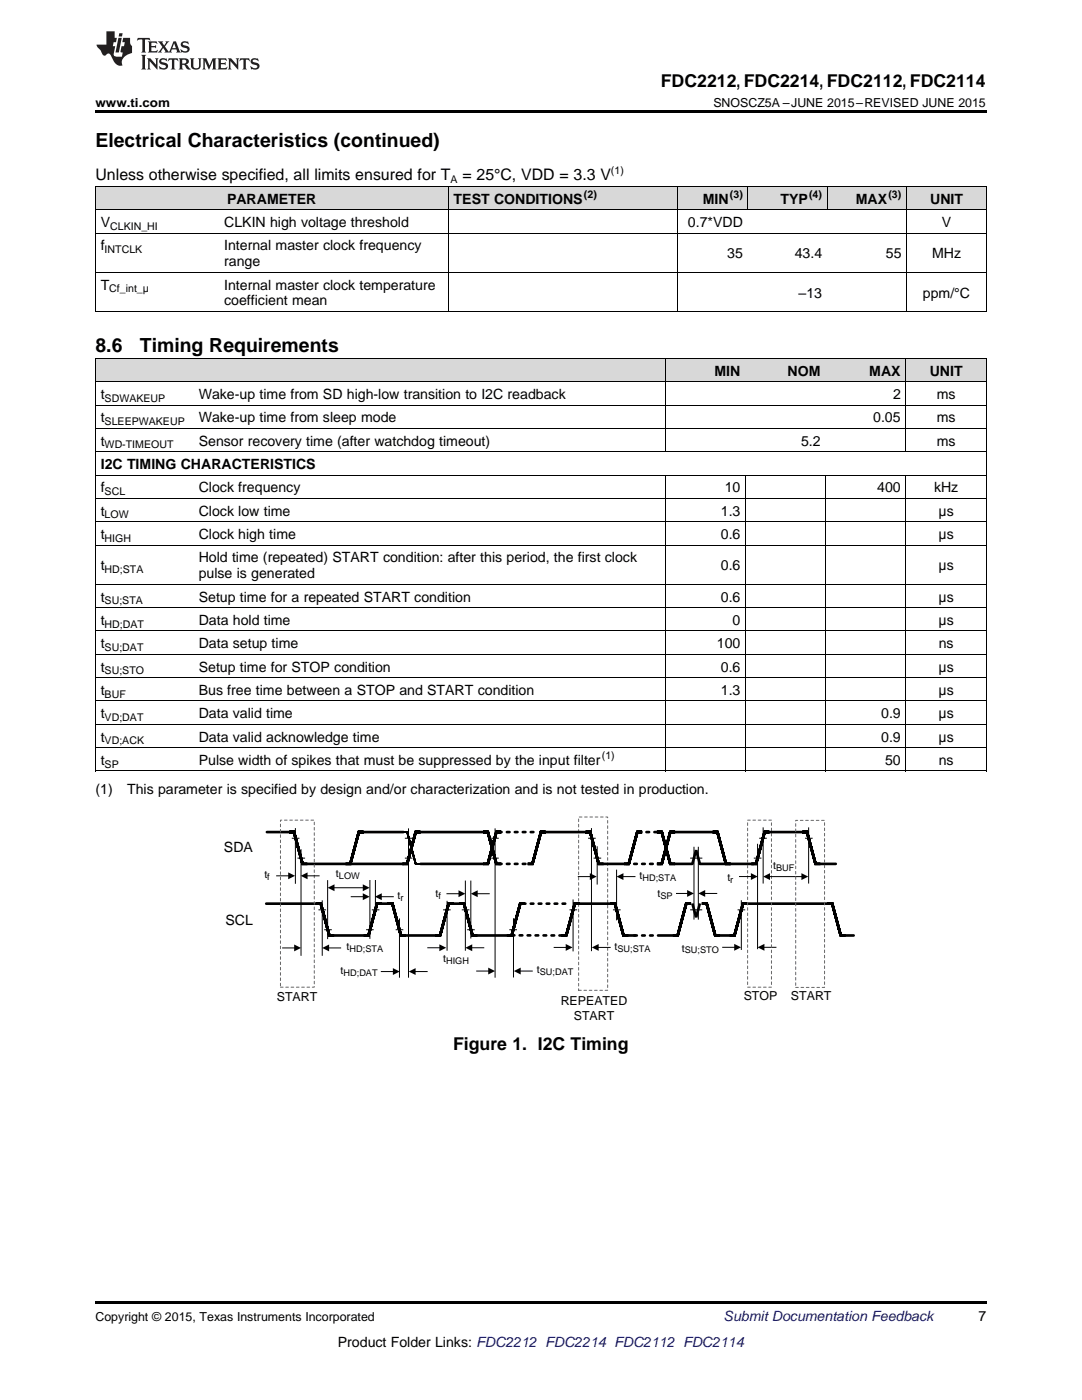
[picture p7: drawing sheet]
<svg xmlns="http://www.w3.org/2000/svg" width="216mm" height="279mm" viewBox="0 0 216 279" stroke-linecap="round" stroke-linejoin="round" font-family="sans-serif">
<g fill="#d8d8d8">
<path d="M19 71.6h19.6v4.6h-19.6z"/>
<path d="M38.6 71.6h94.2v4.6h-94.2z"/>
<path d="M132.8 71.6h16v4.6h-16z"/>
<path d="M148.8 71.6h16v4.6h-16z"/>
<path d="M164.8 71.6h16v4.6h-16z"/>
<path d="M180.8 71.6h16v4.6h-16z"/>
<path d="M19 37.3h24.7v4.6h-24.7z"/>
<path d="M43.7 37.3h45.8v4.6h-45.8z"/>
<path d="M89.5 37.3h45.7v4.6h-45.7z"/>
<path d="M135.2 37.3h14.1v4.6h-14.1z"/>
<path d="M149.3 37.3h15.8v4.6h-15.8z"/>
<path d="M165.1 37.3h15.9v4.6h-15.9z"/>
<path d="M181 37.3h15.8v4.6h-15.8z"/>
</g>
<path d="M19 259.7h177.8v.5h-177.8z" fill="#000"/>
<path d="M60.4 172.4l-1.7-6.3h-1h1l1.7 6.3h.9M53.1 180.3h9.9M65.7 186.7l-1.7-6.4h-1h1l1.7 6.4h1M66.2 186.7h7.3l1.7-6.4h1h-1l-1.7 6.4M75.7 180.3h1.6M80 186.7l-1.7-6.4h-1h1l1.7 6.4h1M80.5 186.7h7.3l1.7-6.4h1h-1l-1.7 6.4M90 180.3h1.6M94.3 186.7l-1.7-6.4h-1h1l1.7 6.4h.9" fill="none" stroke="#000" stroke-width=".53"/>
<path d="M115.5 163.1h5.7v34.5h-5.7z" fill="none" stroke="#666" stroke-width=".2" stroke-dasharray=".5 .5"/>
<path d="M58.9 165.3v11.1M60.1 169.5v21.3M64.3 179.7v11.1M65.5 189.2h2.6" fill="none" stroke="#000" stroke-width=".2"/>
<path d="M64.3 189.2l1.4-.7v1.4z" fill="#000"/>
<path d="M68.3 187.8h7.5v1.9h-7.5z" fill-rule="evenodd" fill="#fff"/>
<path d="M65.4 175.7v11.7M73.8 175.6v11.8M56.3 189.2h2.6" fill="none" stroke="#000" stroke-width=".2"/>
<path d="M58.7 188.5l1.4 .7-1.4 .7z" fill="#000"/>
<path d="M53.3 166.1h4.7M61.3 172.4h19.2M68.9 172.4h1l1.7-6.3h1h-1l-1.7 6.3M72 166.1h8.5M80.3 172.4h.9l1.7-6.3h1h-1l-1.7 6.3" fill="none" stroke="#000" stroke-width=".53"/>
<path d="M82.9 172.4l-1.7-6.3h-.9h.9l1.7 6.3h1" fill="none" stroke="#000" stroke-width=".35"/>
<path d="M66.6 173.4h5.7v1.6h-5.7z" fill-rule="evenodd" fill="#fff"/>
<path d="M70 179h2.6M74.9 175.6v7.2M76 179h2.6" fill="none" stroke="#000" stroke-width=".2"/>
<path d="M72.4 178.3l1.4 .7-1.4 .6zM74.8 179l1.4-.7v1.3z" fill="#000"/>
<path d="M79.3 177.8h2v1.6h-2z" fill-rule="evenodd" fill="#fff"/>
<path d="M81.5 165.3v29.8M76 193.9h2.6M79.7 183.3v11.8M82.8 193.9h2.5" fill="none" stroke="#000" stroke-width=".2"/>
<path d="M78.4 193.2l1.4 .7-1.4 .7zM81.6 193.9l1.3-.7v1.4z" fill="#000"/>
<path d="M67 192.5h8.4v2.2h-8.4z" fill-rule="evenodd" fill="#fff"/>
<path d="M89.1 178.4h2.6M89.2 179.8v9.9M92.9 175.7v14M93.9 175.7v11.6M95.1 178.4h2.6M85.3 189.1h2.5M94.1 189.1h2.5" fill="none" stroke="#000" stroke-width=".2"/>
<path d="M91.5 177.7l1.4 .7-1.4 .6zM93.9 178.4l1.4-.7v1.3zM87.7 188.5l1.3 .6-1.3 .7zM92.9 189.1l1.3-.6v1.3z" fill="#000"/>
<path d="M86.9 177.4h1.9v1.6h-1.9z" fill-rule="evenodd" fill="#fff"/>
<path d="M83.7 166.1h12.7M83.9 172.4h13.4l1.7-6.3h1h-1l-1.7 6.3M99 172.4l-1.7-6.3h-.9h.9l1.7 6.3h1M105.3 172.4h.9l1.7-6.3h1h-1l-1.7 6.3M108.9 166.1h7.8M119.5 172.4l-1.7-6.3h-1h1l1.7 6.3h.9M94.8 186.7h7.3l1.7-6.4h1h-1l-1.7 6.4M112 186.7h1l1.7-6.4h1h-1l-1.7 6.4M115.4 180.3h6.3M124.4 186.7l-1.7-6.4h-1h1l1.7 6.4h1M131.3 186.7h3.9l1.7-6.4h1h-1l-1.7 6.4M142.7 186.7l-1.7-6.4h-1h1l1.7 6.4h1" fill="none" stroke="#000" stroke-width=".53"/>
<path d="M99.6 166.1h7.9M99.6 172.4h6.3M102.1 186.7h10.2M104.3 180.3h9.5M126.5 186.7h4.8" fill="none" stroke="#000" stroke-width=".53" stroke-dasharray=".5 1.1"/>
<path d="M98.8 165.3v29.8M95 193.8h2.6M102.5 183.3v11.8M103.7 193.8h2.6" fill="none" stroke="#000" stroke-width=".2"/>
<path d="M97.4 193.1l1.4 .7-1.4 .7zM102.5 193.8l1.4-.7v1.4z" fill="#000"/>
<path d="M107.1 192.5h7.6v1.6h-7.6z" fill-rule="evenodd" fill="#fff"/>
<path d="M114.3 179.5v10.4M118 165.3v24.5M110.5 189.1h2.6M119.3 189.1h2.6" fill="none" stroke="#000" stroke-width=".2"/>
<path d="M112.9 188.4l1.4 .7-1.4 .7zM118.1 189.1l1.4-.7v1.4z" fill="#000"/>
<path d="M122.6 187.9h8.7v1.6h-8.7z" fill-rule="evenodd" fill="#fff"/>
<path d="M120.4 172.4h5.1l1.7-6.3h.9h-.9l-1.7 6.3M131.1 172.4h.9l1.7-6.3h1h-1l-1.7 6.3M133.7 172.4l-1.7-6.3h-.9h.9l1.7 6.3h1M134.5 166.1h7.9M139.6 172.4h10.8M144.9 172.4l-1.7-6.3h-1h1l1.7 6.3h.9M149.9 172.4h1l1.7-6.3h.9h-.9l-1.7 6.3M125 186.7h1.7M143.7 186.7h2.9l1.7-6.4h.9h-.9l-1.7 6.4M148.8 180.3h16.3" fill="none" stroke="#000" stroke-width=".53"/>
<path d="M125 172.4h7M127.4 166.1h3.9" fill="none" stroke="#000" stroke-width=".53" stroke-dasharray=".5 1.1"/>
<path d="M147.9 179.7v9.9M151.2 168.4v21M144.1 189.1h2.6M152.4 189.1h2.5" fill="none" stroke="#000" stroke-width=".2"/>
<path d="M146.5 188.4l1.4 .7-1.4 .6zM151.2 189.1l1.3-.7v1.3z" fill="#000"/>
<path d="M135.3 188.3h8.2v1.5h-8.2z" fill-rule="evenodd" fill="#fff"/>
<path d="M56 163.7h6.7v33.3h-6.7zM149.2 163.7h4.7v33.3h-4.7z" fill="none" stroke="#666" stroke-width=".2" stroke-dasharray=".5 .5"/>
<path d="M55.1 174.8h2.6M61.2 174.8h2.6M66.6 177.2h6" fill="none" stroke="#000" stroke-width=".2"/>
<path d="M57.5 174.1l1.4 .7-1.4 .7zM60 174.8l1.4-.7v1.4zM65.4 177.2l1.3-.7v1.4zM72.4 176.5l1.4 .7-1.4 .7z" fill="#000"/>
<path d="M52.8 173.6h2.2v1.6h-2.2z" fill-rule="evenodd" fill="#fff"/>
<path d="M115.3 174.9h2.6M119.2 168.9v7.6M123 173.6v10.1M124.2 174.9h2.6" fill="none" stroke="#000" stroke-width=".2"/>
<path d="M117.7 174.3l1.4 .6-1.4 .7zM123 174.9l1.4-.6v1.3z" fill="#000"/>
<path d="M127.6 173.4h7.6v2.3h-7.6z" fill-rule="evenodd" fill="#fff"/>
<path d="M153.5 166.1h6.6M162.7 172.4l-1.7-6.3h-.9h.9l1.7 6.3h4.1M138.2 180.3l.7 2.8 .8-2.8M167.8 186.7l-1.7-6.4h-1h1l1.7 6.4h2.5" fill="none" stroke="#000" stroke-width=".53"/>
<path d="M134.7 178.3h2.6M138.5 169v14.5M139.3 169v14.5M140.5 178.3h2.6" fill="none" stroke="#000" stroke-width=".2"/>
<path d="M137.1 177.6l1.4 .7-1.4 .7zM139.3 178.3l1.4-.7v1.4z" fill="#000"/>
<path d="M131.2 177.4h3.6v1.6h-3.6z" fill-rule="evenodd" fill="#fff"/>
<path d="M134.7 172.4h3.5l.7-2.8 .8 2.8" fill="none" stroke="#000" stroke-width=".53"/>
<path d="M147.4 174.9h2.6M152.3 165.1v11.2" fill="none" stroke="#000" stroke-width=".2"/>
<path d="M149.8 174.3l1.4 .6-1.4 .7z" fill="#000"/>
<path d="M145.1 174.1h2.3v1.6h-2.3z" fill-rule="evenodd" fill="#fff"/>
<path d="M153.5 174.9h6.6M161.4 165.1v11.2" fill="none" stroke="#000" stroke-width=".2"/>
<path d="M152.3 174.9l1.3-.6v1.3zM159.9 174.3l1.4 .6-1.4 .7z" fill="#000"/>
<path d="M154.3 171.9h3.6v1.5h-3.6z" fill-rule="evenodd" fill="#fff"/>
<path d="M158.8 163.7h5.7v33.4h-5.7z" fill="none" stroke="#666" stroke-width=".2" stroke-dasharray=".5 .5"/>
<g fill="none" stroke="#000" stroke-width=".2">
<path d="M19 37.2h177.8M19.1 37.2v25M89.4 37.2v25M135.2 37.2v25M149.2 37.2v4.7M165.1 37.2v4.7M180.9 37.2v25M196.8 37.2v25M19 54.3h177.8M19 46.5h177.8M19 41.9h177.8M19 71.5h177.8v82.4"/>
<path d="M19 76.2h177.8M19 62.2h177.8M19.1 71.5v82.4M132.8 71.5v18.7M180.8 71.5v18.7M19 99.5h177.8M19 94.8h177.8M19 90.2h177.8M19 85.5h177.8M19 80.8h177.8M132.8 94.8v59.1M148.8 94.8v59.1"/>
<path d="M164.8 94.8v59.1M180.8 94.8v59.1M19 116.6h177.8M19 108.8h177.8M19 104.1h177.8M19 139.9h177.8M19 135.2h177.8M19 130.6h177.8M19 125.9h177.8M19 121.3h177.8M19 153.9h177.8M19 149.2h177.8"/>
<path d="M19 144.6h177.8M58.2 167.3h1.5M59.4 171.3h1.5M80.8 167.3h1.5M80.8 171.3h1.5M98 167.3h1.5M98 171.3h1.5M117.3 167.3h1.6M118.4 171.3h1.6M137.7 171.3h2.4M150.4 171.3h1.5M151.5 167.3h1.5"/>
<path d="M160.6 167.3h1.6M63.5 181.6h1.6M64.7 185.5h1.5M73 185.5h1.6M74.2 181.6h1.5M79 185.5h1.5M88.4 181.6h1.5M92.1 181.6h1.6M93.2 185.5h1.5M101.6 185.5h1.6M113.6 181.6h1.6M122.3 181.6h1.5"/>
<path d="M137.7 181.6h2.4M147.2 181.6h1.5"/>
</g>
<g fill="#000">
<path d="M19 22h177.8v.5h-177.8zM19 62.2h.2zM89.4 62.2h.1zM135.1 62.2h.1zM149.2 62.2h.1zM165 62.2h.1zM180.9 62.2h.1zM196.7 62.2h.1zM19 153.9h.2zM132.7 153.9h.1zM148.7 153.9h.1zM164.7 153.9h.1z"/>
<path d="M180.7 153.9h.1zM196.7 153.9h.1z"/>
</g>
<g fill="#231f20">
<path d="M27.5 7.6l-.1 .5 .4-.2h.6v.1v2.1l-.2 .4h1l-.3-.4v-2.1l.1-.1h.5l.5 .2-.2-.5zM29.5 8.3l.2 .3v1.5l-.2 .4h1.8l.2-.6a1.04 1.04 0 0 1-1.3 .2v-.7h.6l.3 .2v-.6l-.3 .2h-.6v-.6l.8-.1 .4 .3-.2-.5zM31.5 8.3l.9 1.1-.9 1.1h.8l-.2-.2 .5-.7 .4 .7-.2 .2h1.5l-.1-.2 .1-.4h.9l.1 .4-.2 .2h1l-.3-.3-.7-1.9h-.5l-.9 2-.8-1 .9-1h-.8l.1 .3-.3 .5-.4-.6 .2-.2zM34.7 8.6l.4 1h-.7zM36.3 8.4a.63 .63 0 0 0-.2 .7 .63 .63 0 0 0 .6 .4l.6 .2 .1 .2a.75 .75 0 0 1-.7 .4 .75 .75 0 0 1-.6-.5l.1 .7 .1-.1a1.11 1.11 0 0 0 1.5-.6 1.13 1.13 0 0 0-1.2-.8l-.1-.4a1.04 1.04 0 0 1 1.2 .2l-.2-.5-.1 .1-.5-.2zM28.2 10.9l.2 .4v2.2l-.2 .4h1l-.3-.4v-2.2l.3-.4zM29.3 11.6l.3 .4v1.5l-.3 .4h.8l-.2-.4v-1.3l1.5 1.7v-1.9l.2-.4h-.7l.2 .4v.9l-1.1-1.3zM32 11.8a.62 .62 0 0 0-.2 .7 .62 .62 0 0 0 .6 .4l.6 .1 .1 .3a.76 .76 0 0 1-.7 .3 .76 .76 0 0 1-.6-.4l.1 .7 .1-.1a1.11 1.11 0 0 0 1.5-.6 1.13 1.13 0 0 0-1.2-.8l-.1-.4a1.04 1.04 0 0 1 1.2 .2l-.2-.6-.1 .1-.5-.1zM33.7 11.6l-.2 .6a.61 .61 0 0 1 .8-.3v1.6l-.2 .4h.9l-.2-.4v-1.6a.63 .63 0 0 1 .8 .3l-.2-.6zM35.6 11.6l.3 .4v1.5l-.3 .4h1l-.2-.2v-.8l.5 .2a.76 .76 0 0 0 1.2 .7l-1-1a.58 .58 0 0 0 .6-.5 .58 .58 0 0 0-.5-.6zM36.4 11.9h.1a.45 .45 0 0 1 .5 .1 .45 .45 0 0 1 .1 .5l-.7 .2zM37.9 11.6l.2 .2a2.17 2.17 0 0 0 .3 1.9 .99 .99 0 0 0 1.6-.6v-1.1l.2-.4h-.7l.2 .2a1.92 1.92 0 0 1-.2 1.8 .6 .6 0 0 1-.9-.5v-1.1l.2-.4zM40.4 11.6l.2 .4v1.5l-.2 .4h.7l-.2-.4v-1.4l.8 1.8 .8-1.8v1.4l-.2 .4h.9l-.2-.4v-1.5l.2-.4h-.8l-.6 1.5-.6-1.5zM43.4 11.6l.2 .4v1.5l-.2 .4h1.8l.2-.6a1.04 1.04 0 0 1-1.3 .1v-.6h.5l.4 .2v-.6l-.4 .2h-.5v-.7h.8l.3 .3-.1-.6zM45.5 11.6l.2 .4v1.5l-.2 .4h.7l-.2-.4v-1.3l1.5 1.7v-1.9l.2-.4h-.7l.2 .4v.9l-1.1-1.3zM47.9 11.6l-.1 .6a.61 .61 0 0 1 .8-.3v1.6l-.3 .4h1l-.3-.4 .1-1.6a.63 .63 0 0 1 .7 .3l-.1-.6zM50.2 11.8a.62 .62 0 0 0-.2 .7 .62 .62 0 0 0 .6 .4l.6 .1 .2 .3a.76 .76 0 0 1-.8 .3 .76 .76 0 0 1-.6-.4l.1 .7 .2-.1a1.11 1.11 0 0 0 1.5-.6 1.13 1.13 0 0 0-1.3-.8l-.1-.4a1.04 1.04 0 0 1 1.2 .2l-.1-.6-.2 .1-.5-.1z"/>
<path d="M21.2 6.3v2.6h-1.9l.1 .4 .7 .9a.91 .91 0 0 0 1 .8 .56 .56 0 0 1 .5-.3 .56 .56 0 0 1 .5 .3l.4 .8a1.53 1.53 0 0 0 1.9 1.2 1.54 1.54 0 0 1 1-2.1l.9-.3v-1.4a1.52 1.52 0 0 1-.3-1.6h-1.4l-.2 .8h.5l-.2 .8h-.4l-.2 1v.2l.4 .1-.2 .8a1.93 1.93 0 0 1-1.6-.3l.3-1.8h-.5l.2-.8h.4l.2-.8h-.4v-1.3zM23.6 7.6l-.6 2.9h.7l.6-2.9zM23.8 6.6l-.1 .7h.6l.2-.7z"/>
</g>
<g font-size="3.9">
<text x="19" y="29.3">Electrical Characteristics (continued)</text>
<text x="19" y="70.3">8.6</text>
<text x="27.9" y="70.3">Timing Requirements</text>
</g>
<g font-size="3.5">
<text x="131.9" y="17.3">FDC2212, FDC2214, FDC2112, FDC2114</text>
<text x="90.4" y="209.5">Figure 1. I2C Timing</text>
</g>
<g font-size="3.2">
<text x="19" y="36">Unless otherwise specified, all limits ensured for T</text>
<text x="92.3" y="36">= 25°C, VDD = 3.3 V</text>
</g>
<g font-size="2.8">
<text x="45.3" y="40.6">PARAMETER</text>
<text x="90.5" y="40.6">TEST CONDITIONS</text>
<text x="140.2" y="40.6">MIN</text>
<text x="155.7" y="40.6">TYP</text>
<text x="170.8" y="40.6">MAX</text>
<text x="185.6" y="40.6">UNIT</text>
<text x="20.1" y="45.3">V</text>
<text x="44.7" y="45.3">CLKIN high voltage threshold</text>
<text x="137.3" y="45.3">0.7*VDD</text>
<text x="187.9" y="45.3">V</text>
<text x="20.1" y="50">f</text>
<text x="44.7" y="50">Internal master clock frequency</text>
<text x="44.7" y="53.1">range</text>
<text x="145.1" y="51.5">35</text>
<text x="158.6" y="51.5">43.4</text>
<text x="176.8" y="51.5">55</text>
<text x="186" y="51.5">MHz</text>
<text x="20.1" y="57.8">T</text>
<text x="44.7" y="57.8">Internal master clock temperature</text>
<text x="159.3" y="59.4">–13</text>
<text x="184.1" y="59.4">ppm/°C</text>
<text x="44.7" y="61">coefficient mean</text>
<text x="142.6" y="75">MIN</text>
<text x="157.2" y="75">NOM</text>
<text x="173.5" y="75">MAX</text>
<text x="185.5" y="75">UNIT</text>
<text x="20.1" y="79.6">t</text>
<text x="39.7" y="79.6">Wake-up time from SD high-low transition to I2C readback</text>
<text x="178.2" y="79.6">2</text>
<text x="186.9" y="79.6">ms</text>
<text x="20.1" y="84.3">t</text>
<text x="20.1" y="88.9">t</text>
<text x="39.7" y="84.3">Wake-up time from sleep mode</text>
<text x="39.7" y="88.9">Sensor recovery time (after watchdog timeout)</text>
<text x="159.8" y="88.9">5.2</text>
<text x="174.2" y="84.3">0.05</text>
<text x="186.9" y="84.3">ms</text>
<text x="186.9" y="88.9">ms</text>
<text x="20.1" y="93.6">I2C TIMING CHARACTERISTICS</text>
<text x="20.1" y="98.2">f</text>
<text x="39.7" y="98.2">Clock frequency</text>
<text x="144.6" y="98.2">10</text>
<text x="175" y="98.2">400</text>
<text x="186.4" y="98.2">kHz</text>
<text x="20.1" y="102.9">t</text>
<text x="20.1" y="107.6">t</text>
<text x="39.7" y="102.9">Clock low time</text>
<text x="39.7" y="107.6">Clock high time</text>
<text x="143.8" y="102.9">1.3</text>
<text x="143.8" y="107.6">0.6</text>
<text x="187.3" y="102.9">μs</text>
<text x="187.3" y="107.6">μs</text>
<text x="20.1" y="113.8">t</text>
<text x="39.7" y="112.2">Hold time (repeated) START condition: after this period, the first clock</text>
<text x="143.8" y="113.8">0.6</text>
<text x="187.3" y="113.8">μs</text>
<text x="39.7" y="115.4">pulse is generated</text>
<text x="20.1" y="120.1">t</text>
<text x="20.1" y="124.7">t</text>
<text x="39.7" y="120.1">Setup time for a repeated START condition</text>
<text x="39.7" y="124.7">Data hold time</text>
<text x="143.8" y="120.1">0.6</text>
<text x="146.2" y="124.7">0</text>
<text x="187.3" y="120.1">μs</text>
<text x="187.3" y="124.7">μs</text>
<text x="20.1" y="129.4">t</text>
<text x="39.7" y="129.4">Data setup time</text>
<text x="143.1" y="129.4">100</text>
<text x="187.3" y="129.4">ns</text>
<text x="20.1" y="134">t</text>
<text x="39.7" y="134">Setup time for STOP condition</text>
<text x="143.8" y="134">0.6</text>
<text x="187.3" y="134">μs</text>
<text x="20.1" y="138.7">t</text>
<text x="20.1" y="143.3">t</text>
<text x="39.7" y="138.7">Bus free time between a STOP and START condition</text>
<text x="39.7" y="143.3">Data valid time</text>
<text x="143.8" y="138.7">1.3</text>
<text x="175.8" y="143.3">0.9</text>
<text x="187.3" y="138.7">μs</text>
<text x="187.3" y="143.3">μs</text>
<text x="20.1" y="148">t</text>
<text x="39.7" y="148">Data valid acknowledge time</text>
<text x="175.8" y="148">0.9</text>
<text x="187.3" y="148">μs</text>
<text x="20.1" y="152.6">t</text>
<text x="39.7" y="152.6">Pulse width of spikes that must be suppressed by the input filter</text>
<text x="176.6" y="152.6">50</text>
<text x="187.3" y="152.6">ns</text>
<text x="19" y="158.5">(1)</text>
<text x="25.4" y="158.5">This parameter is specified by design and/or characterization and is not tested in production.</text>
<text x="44.7" y="170.1">SDA</text>
<text x="45" y="184.5">SCL</text>
<text x="195.3" y="263.6">7</text>
<text x="67.4" y="268.9">Product Folder Links: FDC2212 FDC2214 FDC2112 FDC2114</text>
</g>
<text font-size="2.8" fill="#0000c8" x="144.4" y="263.6">Submit Documentation Feedback</text>
<g font-size="2.5">
<text x="19" y="21.4">www.ti.com</text>
<text x="142.3" y="21.4">SNOSCZ5A –JUNE 2015–REVISED JUNE 2015</text>
<text x="55.2" y="199.8">START</text>
<text x="111.9" y="200.6">REPEATED</text>
<text x="114.5" y="203.6">START</text>
<text x="148.4" y="199.6">STOP</text>
<text x="157.8" y="199.6">START</text>
<text x="19" y="263.6">Copyright © 2015, Texas Instruments Incorporated</text>
</g>
<g font-size="2.1">
<text x="121.9" y="34.7">(1)</text>
<text x="89.9" y="36.6">A</text>
<text x="116.5" y="39.5">(2)</text>
<text x="145.6" y="39.5">(3)</text>
<text x="161.4" y="39.5">(4)</text>
<text x="177.3" y="39.5">(3)</text>
<text x="22" y="45.9">CLKIN_HI</text>
<text x="20.9" y="50.5">INTCLK</text>
<text x="21.8" y="58.3">Cf_int_μ</text>
<text x="20.9" y="80.2">SDWAKEUP</text>
<text x="20.9" y="84.8">SLEEPWAKEUP</text>
<text x="20.9" y="89.5">WD-TIMEOUT</text>
<text x="20.9" y="98.8">SCL</text>
<text x="20.9" y="103.5">LOW</text>
<text x="20.9" y="108.1">HIGH</text>
<text x="20.9" y="114.4">HD;STA</text>
<text x="20.9" y="120.6">SU;STA</text>
<text x="20.9" y="125.3">HD;DAT</text>
<text x="20.9" y="129.9">SU;DAT</text>
<text x="20.9" y="134.6">SU;STO</text>
<text x="20.9" y="139.2">BUF</text>
<text x="20.9" y="143.9">VD;DAT</text>
<text x="20.9" y="148.6">VD;ACK</text>
<text x="20.9" y="153.2">SP</text>
<text x="120.1" y="151.5">(1)</text>
<text x="154.3" y="173.5">t</text>
<text x="52.8" y="175.3">t</text>
<text x="67" y="175.1">t</text>
<text x="79.3" y="179.4">t</text>
<text x="86.9" y="179.1">t</text>
<text x="127.6" y="175.4">t</text>
<text x="131.2" y="179.1">t</text>
<text x="145.1" y="175.8">t</text>
<text x="69.2" y="189.6">t</text>
<text x="122.6" y="189.5">t</text>
<text x="136.1" y="189.9">t</text>
<text x="68" y="194.4">t</text>
<text x="88.4" y="192">t</text>
<text x="107.1" y="194.1">t</text>
</g>
<g font-size="1.8">
<text x="154.9" y="173.9">BUF</text>
<text x="53.3" y="175.7">f</text>
<text x="67.6" y="175.5">LOW</text>
<text x="79.9" y="179.8">r</text>
<text x="87.5" y="179.4">f</text>
<text x="128.2" y="175.8">HD;STA</text>
<text x="131.8" y="179.5">SP</text>
<text x="145.7" y="176.2">r</text>
<text x="69.8" y="190">HD;STA</text>
<text x="123.2" y="189.9">SU;STA</text>
<text x="136.6" y="190.3">SU;STO</text>
<text x="68.5" y="194.8">HD;DAT</text>
<text x="89" y="192.4">HIGH</text>
<text x="107.7" y="194.5">SU;DAT</text>
</g>
</svg>
